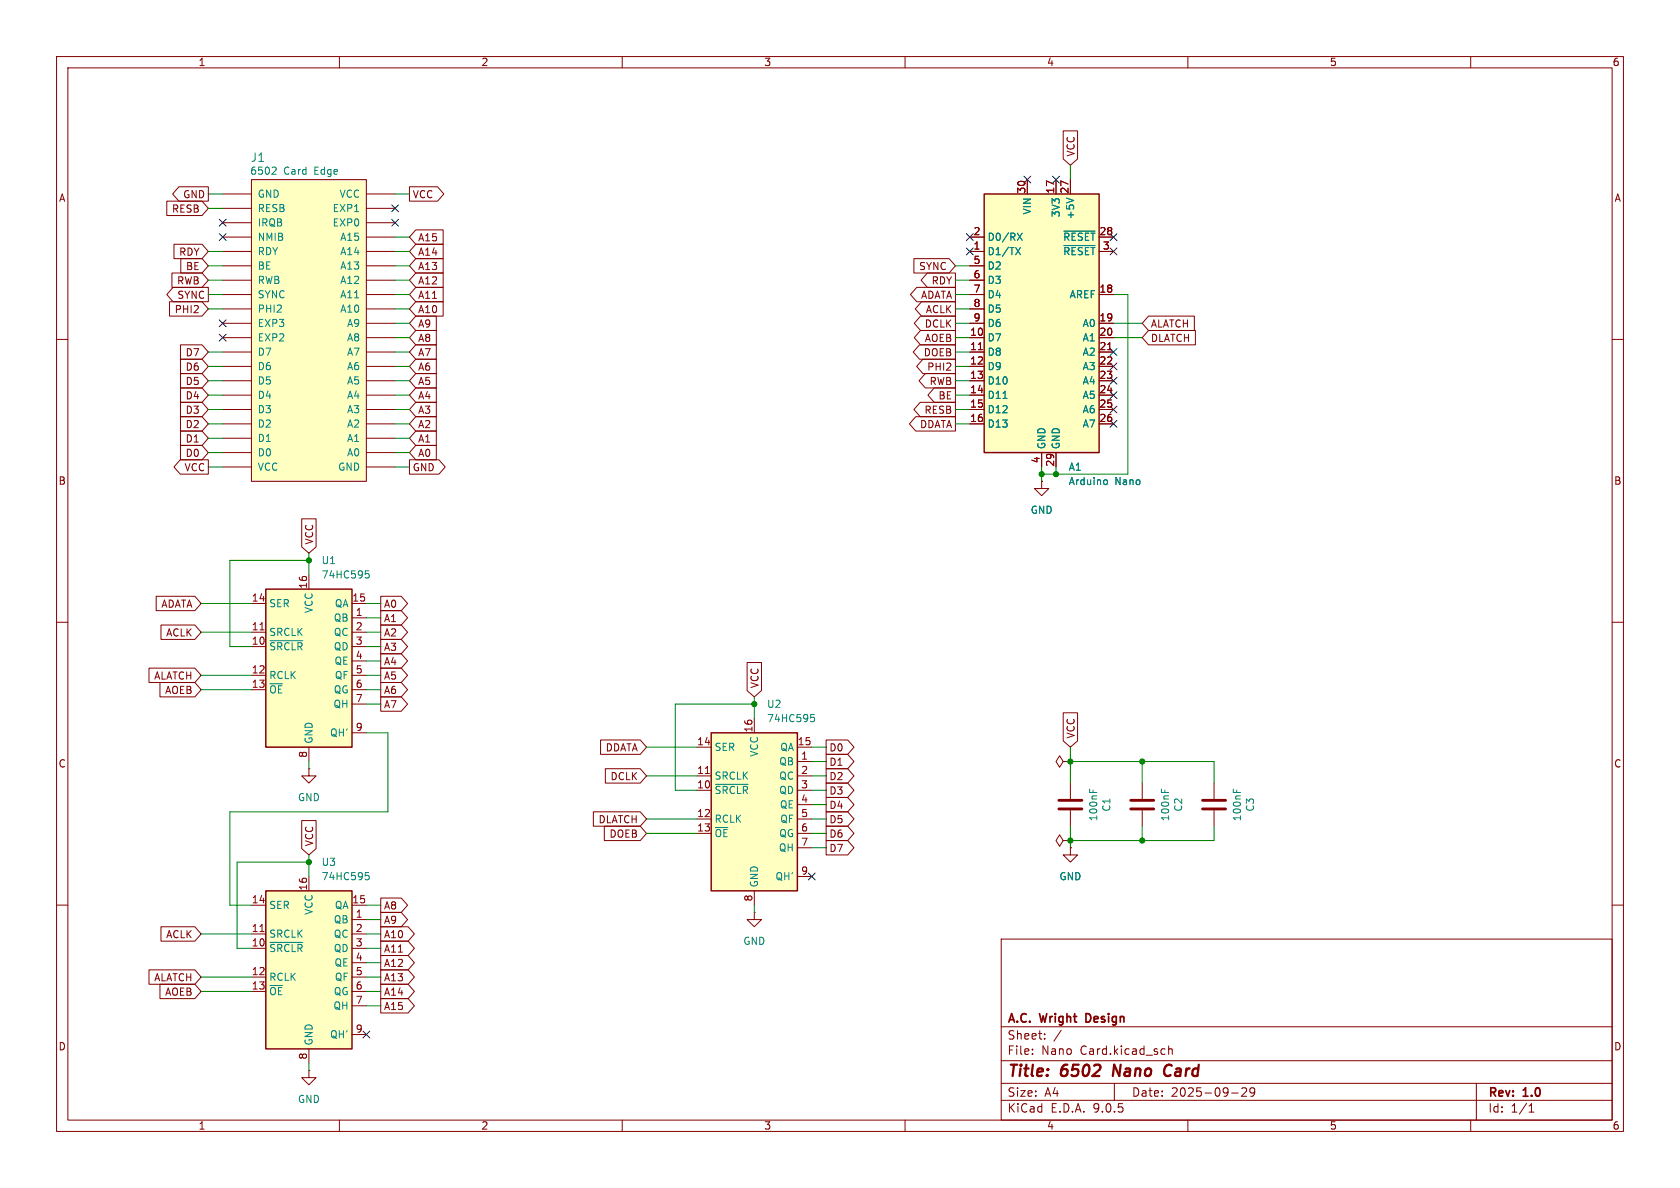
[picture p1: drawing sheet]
<svg xmlns="http://www.w3.org/2000/svg" width="297mm" height="210mm" viewBox="0 0 297 210" stroke-linecap="round" stroke-linejoin="round" font-family="sans-serif">
<g fill="none" stroke="#840000" stroke-width=".18">
<path d="M10 10h277v190h-277zM12 12h273v186h-273zM60 10v2M110 10v2M160 10v2M210 10v2M260 10v2M10 60h2M285 60h2M10 110h2M285 110h2M188 148.6l-.7-1-.6 1 .6 1 .7-1h1.2"/>
<path d="M189.2 148.6h.1M10 160h2M177 166h108v32h-108zM285 160h2M60 198v2M110 198v2M160 198v2M177 194.5h108M177 191.5h108M177 187.5h108M177 181.5h108M182.5 186.3v.1"/>
<path d="M182.5 185.5v.1M184.7 183.6v.1M184.7 182.8v.1M187.6 182.1l-1.3 2M197 191.5v3M206.6 184.9v1.5M206.6 185.5l.2-.1 .4 .1v.9M210 198v2M217.7 193.2h1.2M219.5 192.4l.6-.1 .2 .1 .1 .3-.9 1.1h.9M221.8 192.9l-.3 .3h-.3l-.2-.3 .1-.5 .4-.1 .2 .1a.99 .99 0 0 1-.3 1.4h-.3M260 198v2"/>
<path d="M261 191.5v6.5M270.3 196.6h.9M270.3 195.5l.4-.4v1.5"/>
</g>
<path d="M197 188.2l-.3 2M206.8 188.2a1.13 1.13 0 0 0-1 .7 1.13 1.13 0 0 0 .3 1.2l.2 .1 .5-.1" fill="none" stroke="#840000" stroke-width=".4"/>
<path d="M192.3 179.2h-.3v1.5h.3" fill="none" stroke="#840000" stroke-width=".3"/>
<path d="M125.7 129.5h15.3v28h-15.3z" fill="#ffffc2"/>
<path d="M125.7 129.5h15.3v28h-15.3z" fill="none" stroke="#840000" stroke-width=".25"/>
<g fill="none" stroke="#840000" stroke-width=".18">
<path d="M184.1 85.1v1.3h1.3l-1.3 1.2-1.2-1.2h1.2M184.1 85.1h.1M123.2 132.1h2.5M123.2 137.2h2.5M123.2 139.7h2.5M124.7 136.7h.7M133.3 127v2.5M141 132.1h2.5M141 137.2h2.5M141 139.7h2.5M141 134.6h2.5M188 134.6l-.7-1-.6 1 .6 1 .7-1h1.2"/>
<path d="M189.2 134.6h.1M214.6 138.4v2.8M123.2 144.8h2.5M123.2 147.3h2.5M133.3 157.5v2.5M141 144.8h2.5M141 147.3h2.5M141 142.2h2.5M141 149.9h2.5M141 154.9h2.5M214.6 143.3v2.8M133.3 161.3v1.3h1.3l-1.3 1.2-1.2-1.2h1.2"/>
<path d="M133.3 161.3h.1M54.6 189.2v1.3h1.3l-1.3 1.3-1.3-1.3h1.3M54.6 189.2h.1"/>
</g>
<path d="M126.5 138.7h5.8M143.3 126.3h.7M143.5 126.8h.3l.2 .2v.5l-.5 .1M218 139.5v.6M218.6 139.7v.4" fill="none" stroke="#008484" stroke-width=".18"/>
<path d="M212.6 141.5h4.1M212.6 143h4.1" fill="none" stroke="#840000" stroke-width=".51"/>
<path d="M47 157.5h15.2v27.9h-15.2z" fill="#ffffc2"/>
<path d="M47 157.5h15.2v27.9h-15.2z" fill="none" stroke="#840000" stroke-width=".25"/>
<g fill="none" stroke="#840000" stroke-width=".18">
<path d="M54.6 154.9v2.6M44.4 160h2.6M44.4 165.1h2.6M44.4 167.6h2.6M44.4 172.7h2.6M44.4 175.3h2.6M46 164.7h.7M62.2 160h2.6M62.2 165.1h2.6M62.2 167.6h2.6M62.2 172.7h2.6M62.2 175.3h2.6"/>
<path d="M62.2 162.6h2.6M62.2 170.2h2.6M62.2 177.8h2.6M54.6 185.4v2.6M62.2 182.9h2.6"/>
</g>
<path d="M64.6 154.2h.6M64.7 154.7h.3l.3 .3-.1 .4-.5 .1M47.7 166.6h5.8" fill="none" stroke="#008484" stroke-width=".18"/>
<path d="M174 34.3h20.3v45.7h-20.3z" fill="#ffffc2"/>
<path d="M174 34.3h20.3v45.7h-20.3z" fill="none" stroke="#840000" stroke-width=".25"/>
<g fill="none" stroke="#840000" stroke-width=".18">
<path d="M181.6 31.8v2.5M186.7 31.8v2.5M189.2 31.8v2.5M171.4 41.9h2.6M171.4 44.5h2.6M171.4 47h2.6M171.4 49.5h2.6M171.4 52.1h2.6M171.4 54.6h2.6M171.4 57.2h2.6M171.4 59.7h2.6M194.3 41.9h2.5"/>
<path d="M194.3 44.5h2.5M194.3 52.1h2.5M194.3 57.2h2.5M194.3 59.7h2.5M171.4 62.2h2.6M171.4 64.8h2.6M171.4 67.3h2.6M171.4 69.9h2.6M171.4 72.4h2.6M171.4 74.9h2.6M173 61.8h.7M194.3 62.2h2.5"/>
<path d="M194.3 64.8h2.5M194.3 67.3h2.5M194.3 69.9h2.5M194.3 72.4h2.5M194.3 74.9h2.5M195.8 61.8h.7M184.1 80v2.6M186.7 80v2.6"/>
</g>
<path d="M188.5 35l1.3 .4M179.6 43.8l.8 1.2M179.9 41.2l.8 1.3M180.4 43.8l-.8 1.2M180.7 41.2l-.8 1.3M188.1 40.9h5.5M188.1 43.4h5.5M177.3 70.4h.7M195.4 84.8l.3 .1 .1 .2-.1 .4-.3 .2" fill="none" stroke="#008484" stroke-width=".18"/>
<path d="M47 104.1h15.2v28h-15.2z" fill="#ffffc2"/>
<path d="M47 104.1h15.2v28h-15.2z" fill="none" stroke="#840000" stroke-width=".25"/>
<g fill="none" stroke="#840000" stroke-width=".18">
<path d="M44.4 106.7h2.6M44.4 111.8h2.6M44.4 114.3h2.6M44.4 119.4h2.6M46 111.3h.7M54.6 101.6v2.5M62.2 106.7h2.6M62.2 111.8h2.6M62.2 114.3h2.6M62.2 119.4h2.6M62.2 109.2h2.6M62.2 116.8h2.6"/>
<path d="M44.4 121.9h2.6M54.6 135.9v1.3h1.3l-1.3 1.2-1.3-1.2h1.3M54.6 135.9h.1M54.6 132.1v2.5M62.2 121.9h2.6M62.2 124.5h2.6M62.2 129.5h2.6"/>
</g>
<path d="M47.7 113.3h5.8M64.6 100.9h.6M64.7 101.4h.3l.3 .2-.2 .5-.4 .1" fill="none" stroke="#008484" stroke-width=".18"/>
<path d="M44.4 31.8h20.4v53.3h-20.4z" fill="#ffffc2"/>
<g fill="none" stroke="#840000" stroke-width=".18">
<path d="M29.5 35.6h6.2l1.1 1.2-1.1 1.3h-6.2zM31.6 33h5.2v2.6h-5.2l-1.1-1.3zM39.4 34.3h5M39.4 36.8h5M39.4 39.4h5M44.4 31.8h20.4v53.3h-20.4zM64.8 34.3h5M64.8 36.8h5M64.8 39.4h5M72.4 33h5l1.1 1.3-1.1 1.3h-5zM181.6 31.8v2.5M186.7 31.8v2.5"/>
<path d="M188 23.1h2.5v5l-1.3 1.1-1.2-1.1zM189.2 31.8v2.5M30 53.3h5.7l1.1 1.3-1.1 1.3h-5.7zM30.4 48.3h5.3l1.1 1.2-1.1 1.3h-5.3zM30.6 50.8h6.2v2.5h-6.2l-1.1-1.2zM30.8 43.2h4.9l1.1 1.3-1.1 1.2h-4.9zM32 45.7h3.7l1.1 1.3-1.1 1.3h-3.7zM39.4 41.9h5M39.4 44.5h5M39.4 47h5M39.4 49.5h5M39.4 52.1h5"/>
<path d="M39.4 54.6h5M39.4 57.2h5M39.4 59.7h5M64.8 41.9h5M64.8 44.5h5M64.8 47h5M64.8 49.5h5M64.8 52.1h5M64.8 54.6h5M64.8 57.2h5M64.8 59.7h5M73.5 43.2h4.8v2.5h-4.8l-1.1-1.2z"/>
<path d="M73.5 40.6h4.8v2.6h-4.8l-1.1-1.3zM73.5 58.4h3.6v2.6h-3.6l-1.1-1.3zM73.5 48.3h4.8v2.5h-4.8l-1.1-1.3zM73.5 45.7h4.8v2.6h-4.8l-1.1-1.3zM73.5 55.9h3.6v2.5h-3.6l-1.1-1.2zM73.5 50.8h4.8v2.5h-4.8l-1.1-1.2zM73.5 53.3h4.8v2.6h-4.8l-1.1-1.3zM161.6 45.7h6.2l1.1 1.3-1.1 1.3h-6.2zM162.1 50.8h6.8v2.5h-6.8l-1.1-1.2zM162.7 55.9h6.2v2.5h-6.2l-1.1-1.2zM162.7 58.4h6.2v2.6h-6.2l-1.1-1.3zM162.9 53.3h6v2.6h-6l-1.1-1.3z"/>
<path d="M163.9 48.3h5v2.5h-5l-1.1-1.3zM171.4 41.9h2.6M171.4 44.5h2.6M171.4 47h2.6M171.4 49.5h2.6M171.4 52.1h2.6M171.4 54.6h2.6M171.4 57.2h2.6M171.4 59.7h2.6M194.3 41.9h2.5M194.3 44.5h2.5M194.3 52.1h2.5"/>
<path d="M194.3 57.2h2.5M194.3 59.7h2.5M203 58.4h8.3v2.6h-8.3l-1.1-1.3zM203 55.9h8.1v2.5h-8.1l-1.1-1.2zM31.9 61h3.8l1.1 1.2-1.1 1.3h-3.8zM31.9 66h3.8l1.1 1.3-1.1 1.3h-3.8zM31.9 68.6h3.8l1.1 1.3-1.1 1.2h-3.8zM31.9 63.5h3.8l1.1 1.3-1.1 1.2h-3.8zM31.9 71.1h3.8l1.1 1.3-1.1 1.3h-3.8zM31.9 76.2h3.8l1.1 1.3-1.1 1.2h-3.8zM31.9 73.7h3.8l1.1 1.2-1.1 1.3h-3.8zM31.9 78.7h3.8l1.1 1.3-1.1 1.3h-3.8z"/>
<path d="M39.4 62.2h5M39.4 64.8h5M39.4 67.3h5M39.4 69.9h5M39.4 72.4h5M39.4 74.9h5M39.4 77.5h5M64.8 62.2h5M64.8 64.8h5M64.8 67.3h5M64.8 69.9h5M64.8 72.4h5"/>
<path d="M64.8 74.9h5M64.8 77.5h5M73.5 68.6h3.6v2.5h-3.6l-1.1-1.2zM73.5 71.1h3.6v2.6h-3.6l-1.1-1.3zM73.5 73.7h3.6v2.5h-3.6l-1.1-1.3zM73.5 76.2h3.6v2.5h-3.6l-1.1-1.2zM73.5 78.7h3.6v2.6h-3.6l-1.1-1.3zM73.5 66h3.6v2.6h-3.6l-1.1-1.3zM73.5 61h3.6v2.5h-3.6l-1.1-1.3zM73.5 63.5h3.6v2.5h-3.6l-1.1-1.2zM161.9 73.7h7v2.5h-7l-1.1-1.3zM162.6 61h6.3v2.5h-6.3l-1.2-1.3z"/>
<path d="M162.7 71.1h6.2v2.6h-6.2l-1.1-1.3zM163.2 63.5h5.7v2.5h-5.7l-1.2-1.2zM163.6 66h5.3v2.6h-5.3l-1.1-1.3zM165.2 68.6h3.7v2.5h-3.7l-1.2-1.2zM171.4 62.2h2.6M171.4 64.8h2.6M171.4 67.3h2.6M171.4 69.9h2.6M171.4 72.4h2.6M171.4 74.9h2.6M173 61.8h.7M194.3 62.2h2.5"/>
<path d="M194.3 64.8h2.5M194.3 67.3h2.5M194.3 69.9h2.5M194.3 72.4h2.5M194.3 74.9h2.5M195.8 61.8h.7M31.9 81.3h4.9v2.5h-4.9l-1.1-1.2zM39.4 80h5M39.4 82.6h5M53.3 91.7h2.6v5l-1.3 1.1-1.3-1.1zM64.8 80h5M64.8 82.6h5"/>
<path d="M72.4 81.3h5.2l1.1 1.3-1.1 1.2h-5.2zM184.1 85.1h.1M184.1 80v2.6M186.7 80v2.6M26.3 118.1h8.1l1.2 1.3-1.2 1.3h-8.1zM27.6 105.4h6.8l1.2 1.3-1.2 1.3h-6.8zM28.5 110.5h5.9l1.2 1.3-1.2 1.2h-5.9zM67.3 107.9h3.6l1.2 1.3-1.2 1.3h-3.6zM67.3 110.5h3.6l1.2 1.3-1.2 1.2h-3.6zM67.3 113h3.6l1.2 1.3-1.2 1.3h-3.6zM67.3 118.1h3.6l1.2 1.3-1.2 1.3h-3.6zM67.3 115.6h3.6l1.2 1.2-1.2 1.3h-3.6z"/>
<path d="M67.3 105.4h3.6l1.2 1.3-1.2 1.3h-3.6zM132.1 117.1h2.5v5l-1.3 1.1-1.2-1.1zM28.3 120.6h6.1l1.2 1.3-1.2 1.3h-6.1zM67.3 123.2h3.6l1.2 1.3-1.2 1.2h-3.6zM67.3 120.6h3.6l1.2 1.3-1.2 1.3h-3.6zM106.2 130.8h7l1.1 1.3-1.1 1.3h-7zM107 135.9h6.2l1.1 1.3-1.1 1.2h-6.2zM146 130.8h3.9l1.1 1.3-1.1 1.3h-3.9zM146 133.3h3.9l1.1 1.3-1.1 1.3h-3.9zM146 135.9h3.9l1.1 1.3-1.1 1.2h-3.9zM146 138.4h3.9l1.1 1.3-1.1 1.3h-3.9zM188 126h2.5v5l-1.3 1.1-1.2-1.1z"/>
<path d="M189.2 138.4v2.8M201.9 138.4v2.8M53.3 145.1h2.6v4.9l-1.3 1.1-1.3-1.1zM67.3 158.7h3.6l1.2 1.3-1.2 1.3h-3.6zM104.9 143.5h8.3l1.1 1.3-1.1 1.3h-8.3zM106.8 146h6.4l1.1 1.3-1.1 1.3h-6.4zM146 143.5h3.9l1.1 1.3-1.1 1.3h-3.9zM146 146h3.9l1.1 1.3-1.1 1.3h-3.9zM146 148.6h3.9l1.1 1.3-1.1 1.2h-3.9zM146 141h3.9l1.1 1.2-1.1 1.3h-3.9zM189.2 149.9v1.2h1.3l-1.3 1.3-1.2-1.3h1.2M189.2 149.9h.1"/>
<path d="M189.2 148.6h.1M189.2 143.3v2.8M201.9 143.3v2.8M26.3 171.4h8.1l1.2 1.3-1.2 1.3h-8.1zM28.3 174h6.1l1.2 1.3-1.2 1.2h-6.1zM28.5 163.8h5.9l1.2 1.3-1.2 1.3h-5.9zM67.3 168.9h4.9l1.1 1.3-1.1 1.3h-4.9zM67.3 171.4h4.9l1.1 1.3-1.1 1.3h-4.9zM67.3 174h4.9l1.1 1.3-1.1 1.2h-4.9zM67.3 176.5h4.9l1.1 1.3-1.1 1.3h-4.9zM67.3 161.3h3.6l1.2 1.3-1.2 1.2h-3.6zM67.3 163.8h4.9l1.1 1.3-1.1 1.3h-4.9z"/>
<path d="M67.3 166.4h4.9l1.1 1.2-1.1 1.3h-4.9z"/>
</g>
<g fill="none" stroke="#008484" stroke-width=".18">
<path d="M48.6 29.5l.2 .3v.3l-.8 .7h.8M188.5 35l1.3 .4M179.6 43.8l.8 1.2M179.9 41.2l.8 1.3M180.4 43.8l-.8 1.2M180.7 41.2l-.8 1.3M188.1 40.9h5.5M188.1 43.4h5.5M177.3 70.4h.7M195.4 84.8l.3 .1 .1 .2-.1 .4-.3 .2M192.6 139.5v.6M193.2 139.7v.4"/>
<path d="M205.3 139.5v.6M205.9 139.7v.4"/>
</g>
<path d="M187.2 141.5h4.1M187.2 143h4.1M199.9 141.5h4.1M199.9 143h4.1" fill="none" stroke="#840000" stroke-width=".51"/>
<g fill="none" stroke="#008400" stroke-width=".18">
<path d="M36.8 36.8h2.6M36.8 34.3h2.6M69.8 34.3h2.6M189.2 29.2v2.6M36.8 52.1h2.6M36.8 54.6h2.6M36.8 47h2.6M36.8 49.5h2.6M36.8 44.5h2.6M69.8 57.2h2.6M69.8 59.7h2.6M69.8 52.1h2.6"/>
<path d="M69.8 54.6h2.6M69.8 47h2.6M69.8 49.5h2.6M69.8 44.5h2.6M69.8 41.9h2.6M168.9 57.2h2.5M168.9 59.7h2.5M168.9 52.1h2.5M168.9 54.6h2.5M168.9 47h2.5M168.9 49.5h2.5M196.8 57.2h5.1"/>
<path d="M196.8 59.7h5.1M196.8 52.1h2.6v31.7h-15.3M36.8 72.4h2.6M36.8 74.9h2.6M36.8 67.3h2.6M36.8 69.9h2.6M36.8 64.8h2.6M36.8 62.2h2.6M36.8 77.5h2.6M69.8 72.4h2.6M69.8 74.9h2.6M69.8 67.3h2.6"/>
<path d="M69.8 69.9h2.6M69.8 64.8h2.6M69.8 62.2h2.6M69.8 77.5h2.6M168.9 72.4h2.5M168.9 74.9h2.5M168.9 67.3h2.5M168.9 69.9h2.5M168.9 64.8h2.5M168.9 62.2h2.5M36.8 82.6h2.6M36.8 80h2.6"/>
<path d="M54.6 99.1h-14v15.2h3.8M54.6 97.8v3.8M69.8 82.6h2.6M69.8 80h2.6M184.1 82.6v2.5M186.7 82.6v1.2M35.6 106.7h8.8M35.6 111.8h8.8M35.6 119.4h8.8M64.8 106.7h2.5M64.8 111.8h2.5M64.8 114.3h2.5"/>
<path d="M64.8 119.4h2.5M64.8 109.2h2.5M64.8 116.8h2.5M35.6 121.9h8.8M54.6 134.6v1.3M64.8 129.5h3.8v14h-28v16.5h3.8M64.8 124.5h2.5M64.8 121.9h2.5M114.3 137.2h8.9M114.3 132.1h8.9M133.3 123.2v3.8M133.3 124.5h-13.9v15.2h3.8"/>
<path d="M143.5 134.6h2.5M143.5 137.2h2.5M143.5 139.7h2.5M143.5 132.1h2.5M189.2 134.6h25.4v3.8M189.2 132.1v6.3M201.9 134.6v3.8M54.6 152.4h-12.7v15.2h2.5M54.6 151.1v3.8M114.3 147.3h8.9M114.3 144.8h8.9M143.5 149.9h2.5"/>
<path d="M143.5 142.2h2.5M143.5 147.3h2.5M143.5 144.8h2.5M189.2 146.1v3.8M201.9 146.1v2.5M214.6 146.1v2.5h-25.4M35.6 175.3h8.8M35.6 165.1h8.8M35.6 172.7h8.8M64.8 167.6h2.5M64.8 175.3h2.5M64.8 165.1h2.5"/>
<path d="M64.8 172.7h2.5M64.8 160h2.5M64.8 177.8h2.5M64.8 170.2h2.5M64.8 162.6h2.5M133.3 160v1.3M54.6 188v1.2"/>
</g>
<g fill="none" stroke="#000084" stroke-width=".18">
<path d="M38.8 38.8l1.2 1.2M40 38.8l-1.2 1.2M69.2 38.8l1.3 1.2M69.2 36.2l1.3 1.2M70.5 38.8l-1.3 1.2M70.5 36.2l-1.3 1.2M181 31.1l1.2 1.3M182.2 31.1l-1.2 1.3M186.1 31.1l1.2 1.3M187.3 31.1l-1.2 1.3M38.8 56.5l1.2 1.3M38.8 59.1l1.2 1.2"/>
<path d="M38.8 41.3l1.2 1.2M40 56.5l-1.2 1.3M40 59.1l-1.2 1.2M40 41.3l-1.2 1.2M170.8 43.8l1.3 1.3M170.8 41.3l1.3 1.2M172.1 43.8l-1.3 1.3M172.1 41.3l-1.3 1.2M196.2 41.3l1.3 1.2M196.2 43.8l1.3 1.3M197.5 41.3l-1.3 1.2M197.5 43.8l-1.3 1.3"/>
<path d="M196.2 74.3l1.3 1.2M196.2 64.2l1.3 1.2M196.2 61.6l1.3 1.2M196.2 69.2l1.3 1.3M196.2 66.7l1.3 1.2M196.2 71.8l1.3 1.2M197.5 74.3l-1.3 1.2M197.5 64.2l-1.3 1.2M197.5 61.6l-1.3 1.2M197.5 69.2l-1.3 1.3M197.5 66.7l-1.3 1.2M197.5 71.8l-1.3 1.2"/>
<path d="M142.9 154.3l1.2 1.2M144.1 154.3l-1.2 1.2M64.2 182.3l1.2 1.2M65.4 182.3l-1.2 1.2"/>
</g>
<g fill="#008400" stroke="#008400" stroke-width=".18">
<circle cx="54.6" cy="99.1" r=".46"/>
<circle cx="201.9" cy="134.6" r=".46"/>
<circle cx="189.2" cy="134.6" r=".46"/>
<circle cx="133.3" cy="124.5" r=".46"/>
<circle cx="186.7" cy="83.8" r=".46"/>
<circle cx="184.1" cy="83.8" r=".46"/>
<circle cx="54.6" cy="152.4" r=".46"/>
<circle cx="201.9" cy="148.6" r=".46"/>
<circle cx="189.2" cy="148.6" r=".46"/>
</g>
<g font-size="2.8" fill="#840000">
<text x="178" y="190.9">Title:</text>
<text x="187.7" y="190.9">6502</text>
<text x="197.6" y="190.9">Nano</text>
<text x="207.4" y="190.9">Card</text>
</g>
<text font-size="2.1" fill="#008484" x="44.2" y="28.8">J1</text>
<g font-size="2.1" fill="#840000">
<text x="178" y="184">Sheet:</text>
<text x="178" y="181.2">A.C.</text>
<text x="184" y="181.2">Wright</text>
<text x="192.6" y="181.2">Design</text>
<text x="178" y="186.7">File:</text>
<text x="184.1" y="186.7">Nano</text>
<text x="191" y="186.7">Card.kicad_sch</text>
<text x="178" y="196.9">KiCad</text>
<text x="178" y="194.1">Size:</text>
<text x="184.7" y="194.1">A4</text>
<text x="185.7" y="196.9">E.D.A.</text>
<text x="193.3" y="196.9">9.0.5</text>
<text x="200" y="194.1">Date:</text>
<text x="207" y="194.1">2025-09-29</text>
<text x="263" y="194.3">Rev:</text>
<text x="263" y="196.9">Id:</text>
<text x="267.1" y="196.9">1/1</text>
<text x="269.4" y="194.3">1.0</text>
</g>
<g font-size="1.8" fill="#840000">
<text x="35" y="11.9">1</text>
<text x="85" y="11.9">2</text>
<text x="135" y="11.9">3</text>
<text x="185" y="11.9">4</text>
<text x="235" y="11.9">5</text>
<text x="285" y="11.9">6</text>
<text x="190.2" y="27.8" transform="rotate(-90 190.2 27.8)">VCC</text>
<text x="10.3" y="35.9">A</text>
<text x="32.3" y="35.2">GND</text>
<text x="72.9" y="35.2">VCC</text>
<text x="181.4" y="34.3" transform="rotate(-90 181.4 34.3)">30</text>
<text x="186.4" y="34.3" transform="rotate(-90 186.4 34.3)">17</text>
<text x="189" y="34.3" transform="rotate(-90 189 34.3)">27</text>
<text x="285.3" y="35.9">A</text>
<text x="30.3" y="37.8">RESB</text>
<text x="172" y="41.7">2</text>
<text x="194.3" y="41.7">28</text>
<text x="31.6" y="45.4">RDY</text>
<text x="32.8" y="47.9">BE</text>
<text x="73.8" y="45.4">A14</text>
<text x="73.8" y="42.9">A15</text>
<text x="73.8" y="47.9">A13</text>
<text x="162.4" y="47.9">SYNC</text>
<text x="172" y="44.2">1</text>
<text x="172" y="46.7">5</text>
<text x="194.9" y="44.2">3</text>
<text x="31.2" y="50.5">RWB</text>
<text x="31.3" y="53">SYNC</text>
<text x="73.8" y="50.5">A12</text>
<text x="73.8" y="53">A11</text>
<text x="162.7" y="53">ADATA</text>
<text x="164.6" y="50.5">RDY</text>
<text x="172" y="49.3">6</text>
<text x="172" y="51.8">7</text>
<text x="194.3" y="51.8">18</text>
<text x="30.8" y="55.6">PHI2</text>
<text x="73.8" y="58.1">A9</text>
<text x="73.8" y="55.6">A10</text>
<text x="163.4" y="58.1">DCLK</text>
<text x="163.6" y="55.6">ACLK</text>
<text x="171.4" y="59.4">10</text>
<text x="172" y="54.4">8</text>
<text x="172" y="56.9">9</text>
<text x="194.3" y="56.9">19</text>
<text x="194.3" y="59.4">20</text>
<text x="203.4" y="58.1">ALATCH</text>
<text x="32.7" y="63.2">D7</text>
<text x="32.7" y="65.7">D6</text>
<text x="73.8" y="63.2">A7</text>
<text x="73.8" y="65.7">A6</text>
<text x="73.8" y="60.6">A8</text>
<text x="163.2" y="63.2">DOEB</text>
<text x="163.4" y="60.6">AOEB</text>
<text x="163.8" y="65.7">PHI2</text>
<text x="171.4" y="62">11</text>
<text x="171.4" y="64.5">12</text>
<text x="194.3" y="62">21</text>
<text x="194.3" y="64.5">22</text>
<text x="203.4" y="60.6">DLATCH</text>
<text x="32.7" y="68.3">D5</text>
<text x="32.7" y="70.8">D4</text>
<text x="73.8" y="70.8">A4</text>
<text x="73.8" y="68.3">A5</text>
<text x="164.2" y="68.3">RWB</text>
<text x="165.8" y="70.8">BE</text>
<text x="171.4" y="67.1">13</text>
<text x="171.4" y="69.6">14</text>
<text x="194.3" y="67.1">23</text>
<text x="194.3" y="69.6">24</text>
<text x="32.7" y="73.3">D3</text>
<text x="32.7" y="75.9">D2</text>
<text x="73.8" y="73.3">A3</text>
<text x="73.8" y="75.9">A2</text>
<text x="162.5" y="75.9">DDATA</text>
<text x="163.3" y="73.3">RESB</text>
<text x="171.4" y="72.1">15</text>
<text x="171.4" y="74.7">16</text>
<text x="194.3" y="72.1">25</text>
<text x="194.3" y="74.7">26</text>
<text x="32.5" y="83.5">VCC</text>
<text x="32.7" y="78.4">D1</text>
<text x="32.7" y="81">D0</text>
<text x="72.9" y="83.5">GND</text>
<text x="73.8" y="78.4">A1</text>
<text x="73.8" y="81">A0</text>
<text x="183.9" y="82" transform="rotate(-90 183.9 82)">4</text>
<text x="186.4" y="82.6" transform="rotate(-90 186.4 82.6)">29</text>
<text x="10.3" y="85.9">B</text>
<text x="285.3" y="85.9">B</text>
<text x="55.6" y="96.4" transform="rotate(-90 55.6 96.4)">VCC</text>
<text x="28.4" y="107.6">ADATA</text>
<text x="44.4" y="106.4">14</text>
<text x="54.4" y="104.2" transform="rotate(-90 54.4 104.2)">16</text>
<text x="62.2" y="106.4">15</text>
<text x="67.8" y="107.6">A0</text>
<text x="29.3" y="112.7">ACLK</text>
<text x="44.4" y="111.5">11</text>
<text x="62.8" y="109">1</text>
<text x="62.8" y="111.5">2</text>
<text x="67.8" y="110.2">A1</text>
<text x="67.8" y="112.7">A2</text>
<text x="44.4" y="114">10</text>
<text x="44.4" y="119.1">12</text>
<text x="62.8" y="114">3</text>
<text x="62.8" y="116.6">4</text>
<text x="62.8" y="119.1">5</text>
<text x="67.8" y="115.3">A3</text>
<text x="67.8" y="117.8">A4</text>
<text x="27.2" y="120.3">ALATCH</text>
<text x="29.1" y="122.9">AOEB</text>
<text x="44.4" y="121.7">13</text>
<text x="62.8" y="121.7">6</text>
<text x="62.8" y="124.2">7</text>
<text x="67.8" y="120.3">A5</text>
<text x="67.8" y="125.4">A7</text>
<text x="67.8" y="122.9">A6</text>
<text x="134.3" y="121.8" transform="rotate(-90 134.3 121.8)">VCC</text>
<text x="62.8" y="129.3">9</text>
<text x="123.1" y="131.8">14</text>
<text x="133.1" y="129.6" transform="rotate(-90 133.1 129.6)">16</text>
<text x="140.9" y="131.8">15</text>
<text x="190.2" y="130.7" transform="rotate(-90 190.2 130.7)">VCC</text>
<text x="10.3" y="135.9">C</text>
<text x="54.4" y="134.1" transform="rotate(-90 54.4 134.1)">8</text>
<text x="107" y="133">DDATA</text>
<text x="123.1" y="136.9">11</text>
<text x="141.5" y="134.4">1</text>
<text x="141.5" y="136.9">2</text>
<text x="146.5" y="133">D0</text>
<text x="146.5" y="135.6">D1</text>
<text x="285.3" y="135.9">C</text>
<text x="107.8" y="138.1">DCLK</text>
<text x="123.1" y="139.4">10</text>
<text x="141.5" y="139.4">3</text>
<text x="141.5" y="142">4</text>
<text x="146.5" y="138.1">D2</text>
<text x="146.5" y="140.7">D3</text>
<text x="146.5" y="143.2">D4</text>
<text x="55.6" y="149.7" transform="rotate(-90 55.6 149.7)">VCC</text>
<text x="105.7" y="145.7">DLATCH</text>
<text x="107.6" y="148.3">DOEB</text>
<text x="123.1" y="144.5">12</text>
<text x="123.1" y="147.1">13</text>
<text x="141.5" y="144.5">5</text>
<text x="141.5" y="147.1">6</text>
<text x="141.5" y="149.6">7</text>
<text x="146.5" y="145.7">D5</text>
<text x="146.5" y="148.3">D6</text>
<text x="141.5" y="154.7">9</text>
<text x="146.5" y="150.8">D7</text>
<text x="44.4" y="159.8">14</text>
<text x="54.4" y="157.5" transform="rotate(-90 54.4 157.5)">16</text>
<text x="62.2" y="159.8">15</text>
<text x="67.8" y="161">A8</text>
<text x="133.1" y="159.5" transform="rotate(-90 133.1 159.5)">8</text>
<text x="29.3" y="166.1">ACLK</text>
<text x="44.4" y="164.8">11</text>
<text x="44.4" y="167.4">10</text>
<text x="62.8" y="162.3">1</text>
<text x="62.8" y="164.8">2</text>
<text x="62.8" y="167.4">3</text>
<text x="67.8" y="163.5">A9</text>
<text x="67.8" y="166.1">A10</text>
<text x="27.2" y="173.7">ALATCH</text>
<text x="44.4" y="172.5">12</text>
<text x="62.8" y="169.9">4</text>
<text x="62.8" y="172.5">5</text>
<text x="67.8" y="171.1">A12</text>
<text x="67.8" y="173.7">A13</text>
<text x="67.8" y="168.6">A11</text>
<text x="29.1" y="176.2">AOEB</text>
<text x="44.4" y="175">13</text>
<text x="62.8" y="175">6</text>
<text x="62.8" y="177.5">7</text>
<text x="67.8" y="176.2">A14</text>
<text x="67.8" y="178.8">A15</text>
<text x="10.3" y="185.9">D</text>
<text x="62.8" y="182.6">9</text>
<text x="285.3" y="185.9">D</text>
<text x="54.4" y="187.4" transform="rotate(-90 54.4 187.4)">8</text>
<text x="35" y="199.9">1</text>
<text x="85" y="199.9">2</text>
<text x="135" y="199.9">3</text>
<text x="185" y="199.9">4</text>
<text x="235" y="199.9">5</text>
<text x="285" y="199.9">6</text>
</g>
<g font-size="1.8" fill="#008484">
<text x="44.1" y="31.1">6502</text>
<text x="45.5" y="35.2">GND</text>
<text x="50.1" y="31.1">Card</text>
<text x="55.7" y="31.1">Edge</text>
<text x="59.9" y="35.2">VCC</text>
<text x="45.5" y="37.7">RESB</text>
<text x="45.5" y="40.2">IRQB</text>
<text x="58.7" y="37.7">EXP1</text>
<text x="58.7" y="40.2">EXP0</text>
<text x="182.5" y="38" transform="rotate(-90 182.5 38)">VIN</text>
<text x="187.6" y="38.5" transform="rotate(-90 187.6 38.5)">3V3</text>
<text x="190.1" y="38.9" transform="rotate(-90 190.1 38.9)">+5V</text>
<text x="45.5" y="42.8">NMIB</text>
<text x="45.5" y="45.3">RDY</text>
<text x="45.5" y="47.9">BE</text>
<text x="60" y="42.8">A15</text>
<text x="60" y="45.3">A14</text>
<text x="60" y="47.9">A13</text>
<text x="174.5" y="42.8">D0/RX</text>
<text x="174.5" y="45.3">D1/TX</text>
<text x="174.5" y="47.9">D2</text>
<text x="187.9" y="42.8">~{RESET}</text>
<text x="187.9" y="45.3">~{RESET}</text>
<text x="45.5" y="50.4">RWB</text>
<text x="45.5" y="52.9">SYNC</text>
<text x="60" y="50.4">A12</text>
<text x="60" y="52.9">A11</text>
<text x="174.5" y="50.4">D3</text>
<text x="174.5" y="52.9">D4</text>
<text x="189" y="52.9">AREF</text>
<text x="45.5" y="55.5">PHI2</text>
<text x="45.5" y="58">EXP3</text>
<text x="60" y="55.5">A10</text>
<text x="61.3" y="58">A9</text>
<text x="174.5" y="55.5">D5</text>
<text x="174.5" y="58">D6</text>
<text x="191.3" y="58">A0</text>
<text x="45.5" y="60.6">EXP2</text>
<text x="45.5" y="63.1">D7</text>
<text x="45.5" y="65.6">D6</text>
<text x="61.3" y="60.6">A8</text>
<text x="61.3" y="63.1">A7</text>
<text x="61.3" y="65.6">A6</text>
<text x="174.5" y="60.6">D7</text>
<text x="174.5" y="63.1">D8</text>
<text x="174.5" y="65.6">D9</text>
<text x="191.3" y="60.6">A1</text>
<text x="191.3" y="63.1">A2</text>
<text x="191.3" y="65.6">A3</text>
<text x="45.5" y="68.2">D5</text>
<text x="45.5" y="70.7">D4</text>
<text x="61.3" y="68.2">A5</text>
<text x="61.3" y="70.7">A4</text>
<text x="174.5" y="68.2">D10</text>
<text x="174.5" y="70.7">D11</text>
<text x="191.3" y="68.2">A4</text>
<text x="191.3" y="70.7">A5</text>
<text x="45.5" y="73.3">D3</text>
<text x="45.5" y="75.8">D2</text>
<text x="61.3" y="73.3">A3</text>
<text x="61.3" y="75.8">A2</text>
<text x="174.5" y="73.3">D12</text>
<text x="174.5" y="75.8">D13</text>
<text x="191.3" y="73.3">A6</text>
<text x="191.3" y="75.8">A7</text>
<text x="45.5" y="78.3">D1</text>
<text x="45.5" y="80.9">D0</text>
<text x="45.5" y="83.4">VCC</text>
<text x="59.7" y="83.4">GND</text>
<text x="61.3" y="78.3">A1</text>
<text x="61.3" y="80.9">A0</text>
<text x="185" y="79.5" transform="rotate(-90 185 79.5)">GND</text>
<text x="187.6" y="79.5" transform="rotate(-90 187.6 79.5)">GND</text>
<text x="188.8" y="83.4">A1</text>
<text x="188.8" y="86">Arduino</text>
<text x="197.1" y="86">Nano</text>
<text x="182.1" y="91">GND</text>
<text x="56.8" y="99.9">U1</text>
<text x="47.5" y="107.5">SER</text>
<text x="56.8" y="102.5">74HC595</text>
<text x="59.1" y="107.5">QA</text>
<text x="47.5" y="112.6">SRCLK</text>
<text x="55.5" y="108.5" transform="rotate(-90 55.5 108.5)">VCC</text>
<text x="58.9" y="110.1">QB</text>
<text x="58.9" y="112.6">QC</text>
<text x="47.5" y="115.2">~{SRCLR}</text>
<text x="58.9" y="115.2">QD</text>
<text x="59" y="117.7">QE</text>
<text x="47.5" y="120.2">RCLK</text>
<text x="47.5" y="122.8">~{OE}</text>
<text x="58.9" y="125.3">QH</text>
<text x="58.9" y="122.8">QG</text>
<text x="59.1" y="120.2">QF</text>
<text x="135.5" y="125.3">U2</text>
<text x="55.5" y="131.6" transform="rotate(-90 55.5 131.6)">GND</text>
<text x="58.3" y="130.4">QH'</text>
<text x="135.5" y="127.9">74HC595</text>
<text x="126.2" y="132.9">SER</text>
<text x="134.2" y="133.9" transform="rotate(-90 134.2 133.9)">VCC</text>
<text x="137.7" y="135.5">QB</text>
<text x="137.8" y="132.9">QA</text>
<text x="52.6" y="141.8">GND</text>
<text x="126.2" y="138">SRCLK</text>
<text x="126.2" y="140.6">~{SRCLR}</text>
<text x="137.7" y="138">QC</text>
<text x="137.7" y="140.6">QD</text>
<text x="137.8" y="143.1">QE</text>
<text x="196.5" y="143.6" transform="rotate(-90 196.5 143.6)">C1</text>
<text x="209.2" y="143.6" transform="rotate(-90 209.2 143.6)">C2</text>
<text x="221.9" y="143.6" transform="rotate(-90 221.9 143.6)">C3</text>
<text x="126.2" y="145.6">RCLK</text>
<text x="126.2" y="148.2">~{OE}</text>
<text x="137.7" y="148.2">QG</text>
<text x="137.8" y="145.6">QF</text>
<text x="194.2" y="145.3" transform="rotate(-90 194.2 145.3)">100nF</text>
<text x="206.9" y="145.3" transform="rotate(-90 206.9 145.3)">100nF</text>
<text x="219.6" y="145.3" transform="rotate(-90 219.6 145.3)">100nF</text>
<text x="56.8" y="153.3">U3</text>
<text x="56.8" y="155.8">74HC595</text>
<text x="137" y="155.8">QH'</text>
<text x="137.6" y="150.7">QH</text>
<text x="187.2" y="155.8">GND</text>
<text x="47.5" y="160.9">SER</text>
<text x="55.5" y="161.8" transform="rotate(-90 55.5 161.8)">VCC</text>
<text x="59.1" y="160.9">QA</text>
<text x="134.2" y="157" transform="rotate(-90 134.2 157)">GND</text>
<text x="47.5" y="166">SRCLK</text>
<text x="58.9" y="163.4">QB</text>
<text x="58.9" y="166">QC</text>
<text x="131.3" y="167.2">GND</text>
<text x="47.5" y="168.5">~{SRCLR}</text>
<text x="47.5" y="173.6">RCLK</text>
<text x="58.9" y="168.5">QD</text>
<text x="59" y="171">QE</text>
<text x="59.1" y="173.6">QF</text>
<text x="47.5" y="176.1">~{OE}</text>
<text x="58.9" y="178.7">QH</text>
<text x="58.9" y="176.1">QG</text>
<text x="55.5" y="184.9" transform="rotate(-90 55.5 184.9)">GND</text>
<text x="58.3" y="183.7">QH'</text>
<text x="52.6" y="195.2">GND</text>
</g>
</svg>
